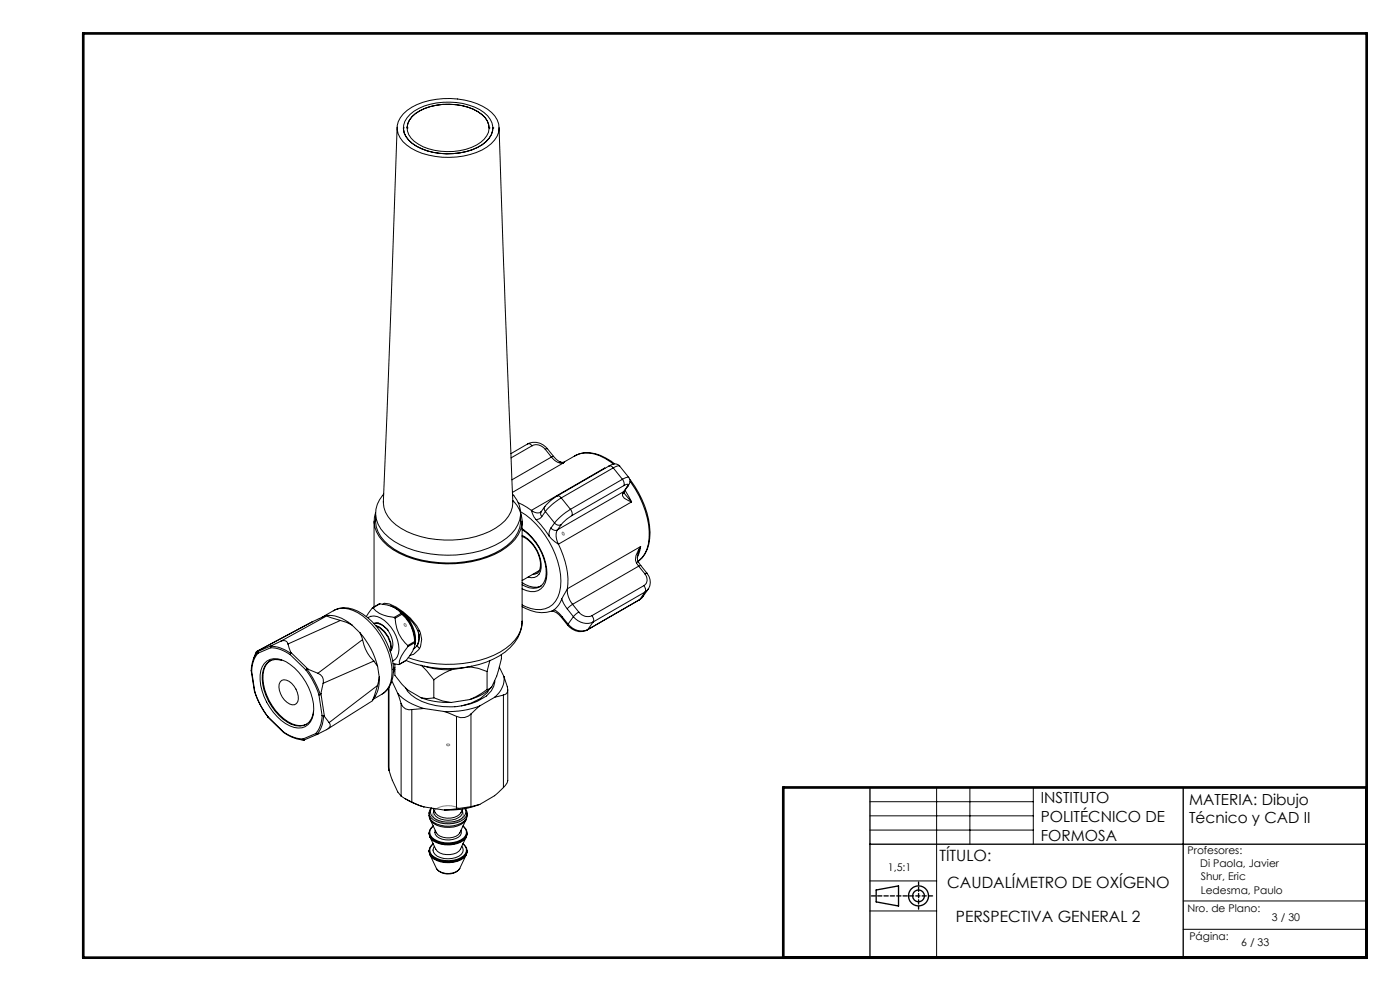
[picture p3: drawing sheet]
<svg xmlns="http://www.w3.org/2000/svg" width="420mm" height="297mm" viewBox="0 0 420 297" stroke-linecap="round" stroke-linejoin="round" font-family="sans-serif">
<g fill="none" stroke="#000" stroke-width=".4">
<path d="M261 236v51M355 236v51M261 253h149M262.9 266.7l6.7-1.2v6l-6.7-1.2z"/>
<circle cx="275.5" cy="268.5" r="3"/>
<circle cx="275.5" cy="268.5" r="1.74"/>
</g>
<path d="M168.7 159.6a.42 .42 0 0 1 .5 .2 .42 .42 0 0 1-.2 .6l-.3-.4zM121.2 186.9a.42 .42 0 0 1 .6 .3 .42 .42 0 0 1-.3 .5zM134 223.1a.39 .39 0 0 1 .6-.2 .39 .39 0 0 1 .1 .5h-.6zM130.4 242.8a6.4 6.4 0 0 1 8.4 .5 2.26 2.26 0 0 1-1.9 3 6.1 6.1 0 0 1-6.9-1.4l-.1-.9z" fill="none" stroke="#808080" stroke-width=".3"/>
<g fill="none" stroke="#000" stroke-width=".3">
<path d="M119.1 38.1l-4.1 112.3a9 9 0 0 0 5.3 8 30 30 0 0 0 28.4-.1 9.3 9.3 0 0 0 5.1-7.9l-4.1-112.1M121 38.3h.1M121 34.1a19.3 19.3 0 0 1 14.1-4.6 17.7 17.7 0 0 1 13.4 5.3 5.8 5.8 0 0 1-1.2 8.3 21.2 21.2 0 0 1-16.7 3.8 15.2 15.2 0 0 1-10.6-5.6 5.6 5.6 0 0 1 1-7.2zM121 38.3a6.6 6.6 0 0 0 4 5.5 20.7 20.7 0 0 0 19.6-.4 6.5 6.5 0 0 0 3.2-5.1M122.1 38.3h.1M123 34.3a18.9 18.9 0 0 1 15.8-3.3 12.3 12.3 0 0 1 8.3 4.8 5 5 0 0 1-1.3 6.6 19 19 0 0 1-15.8 3.3 12.5 12.5 0 0 1-8.2-4.8 5.1 5.1 0 0 1 1.2-6.6zM123.6 35a16.8 16.8 0 0 1 14.9-3.4 11 11 0 0 1 7.7 4.7 4.9 4.9 0 0 1-2 6.4 18.6 18.6 0 0 1-18.7 .5 5.2 5.2 0 0 1-2.7-7.2zM136.7 31.4a13.5 13.5 0 0 1 8.9 3.9l.6 1 .5 2M136.7 31.4a16.4 16.4 0 0 0-13.1 3.6 4.9 4.9 0 0 0-1.5 3.3M146.7 38.3h.1M147.8 38.3h.1M158.3 133a4.7 4.7 0 0 1 5.9 1.5"/>
<path d="M158.3 133l.7 .1 .6 .5M158.3 133l-5 3M159.6 133.6a3.2 3.2 0 0 1 4 1.1M159.6 133.6l-6.3 3.6M163.6 134.7l1.8 2.3M164.2 134.5l-.6 .2M164.2 134.5l1.9 2.3M165.4 137a3.6 3.6 0 0 0 3.6 1.7M165.4 137l-11.8 6.8M166.1 136.8l.8 .9 1.4 .9M166.1 136.8l-.7 .2M168 138.4l1 .3"/>
<path d="M168 138.4h1.3a15.7 15.7 0 0 1 5.8-2.7 13.2 13.2 0 0 1 9 3.4M169 138.7l-15.3 8.9M169.4 138.4l-.4 .3M172.3 136.7a8.8 8.8 0 0 1 9.4 .6l2.7 1.7M182.7 139.7a2.34 2.34 0 0 1 3.2 0M182.7 139.7h.7l.6 .5M182.7 139.7l-15.6 9M112.2 156.2v25.7M112.7 153.8a10.4 10.4 0 0 0 5.6 10.8 33.7 33.7 0 0 0 32.1 .1 10.5 10.5 0 0 0 5.8-10.9M115.1 148.1a8.1 8.1 0 0 0 .2 11.7 25.4 25.4 0 0 0 16.4 6.5 31.1 31.1 0 0 0 20.3-5.1 8.5 8.5 0 0 0 2.2-12.6l-.4-.5M153.9 150a8.4 8.4 0 0 1-.6 12.9 28.4 28.4 0 0 1-19.5 6.1 28.8 28.8 0 0 1-17.6-5.5 9 9 0 0 1-3.5-9.9M155.5 150.7l3.9 2.3"/>
<path d="M156.2 153.3a26.6 26.6 0 0 1 12.1 20.9 8.4 8.4 0 0 1-3.6 7.8 8.5 8.5 0 0 1-8.1-.7M156.6 158.7a16 16 0 0 1 7.2 14.2 3.9 3.9 0 0 1-6.2 2.9l-1-.6M156.6 158.5a16.7 16.7 0 0 1 7.3 14.9 4.3 4.3 0 0 1-5.9 3.6l-1.4-.5M156.6 156.2v30.1a10 10 0 0 1-4.8 8 32.9 32.9 0 0 1-23.2 4.3l-2.5-.4-3.6-1.1M159.4 153a2.18 2.18 0 0 0 2.9 .3M159.4 153l.8 1.9 .6 .8M160.8 155.7l2.5 2.9 1.4 2M162.3 153.3l-.1 .5 .3 1M162.5 154.8a1.94 1.94 0 0 1-1.7 .9M163.4 151.8l-.1 .8 .3 .7M163.4 151.8l-1.1 1.5M163.6 153.3l2.8 3.4"/>
<path d="M163.6 153.3l-1.1 1.5M165.3 158.3a1.6 1.6 0 0 0 2 .5M165.3 158.3l-.5 1-.1 1.3M166.4 156.7a1.6 1.6 0 0 0 1.9 .6M166.4 156.7l-1.1 1.6M167.1 148.7l-2 1.4-1.7 1.7M167.1 148.7h.7l.6 .5M167.3 158.8a4.5 4.5 0 0 0 .2 4.3M168.3 157.3l-1 1.5M168.4 149.2a16.6 16.6 0 0 0-4.8 4.1M168.4 149.2l2.7 3.4M171.1 152.6a18.2 18.2 0 0 0-4.7 4.1"/>
<path d="M171.1 152.6a1.8 1.8 0 0 1 .4 1.9M171.5 154.5l-1.8 1.4-1.4 1.4M181.4 140.3l-22 12.7M181.4 140.3l.1 .1M181.4 140.3v.1M184 140.2l1.8-.6 2.8 3.5M184 140.2l-15.6 9M184 140.2l2.7 3.4M186.7 143.6a1.8 1.8 0 0 1 .4 2M186.7 143.6l-15.6 9M186.8 148.1v.5a3.4 3.4 0 0 0 2.7 1.8M187.1 147.4l-.3 .7"/>
<path d="M187.1 147.4l-19.8 11.4M187.1 145.6l1.2-.5-.1 .7M187.1 145.6l-15.6 8.9M187.2 147.6l2.3 2.8M187.2 147.6l-.4 .5M187.4 147.1l-.2 .5M187.4 147.1l-.3 .3M187.5 147l2 3.4M188.2 145.8l-1.1 1.6M188.5 145.6l-.3 .2M188.5 145.6l-1.1 1.5M188.6 143.1a1.86 1.86 0 0 1-.1 2.5"/>
<path d="M188.6 143.1h-.8l-1.1 .5M188.9 143.6a26.8 26.8 0 0 1 6 17.8 8.5 8.5 0 0 1-3.5 6.8M189 144.3a26.2 26.2 0 0 1 5.5 18.7 8.2 8.2 0 0 1-3 5.2M189.5 150.4l-22 12.7M156.6 160.8a9.5 9.5 0 0 1 5.4 9.7l-.4 .8a2.04 2.04 0 0 1-1.8 .9M156.6 174.6a5.6 5.6 0 0 0 5.9 .9M156.6 160.5a10.3 10.3 0 0 1 5.5 10.7 2.7 2.7 0 0 1-3.7 1.8M161.8 171l-5.2 3M164.7 160.6l.7 .9 2.1 1.6M167.5 163.1a23.3 23.3 0 0 1 2.7 13.4M168.5 179.5l1.7 3M168.5 179.5a7.1 7.1 0 0 1-2.2 3.2"/>
<path d="M170.2 176.5a6.6 6.6 0 0 0 1.6 4.6M170.2 176.5l-1.7 3M190.9 168.7l.7 1M191.4 165.9a3.1 3.1 0 0 0 .1 2.4M191.5 168.3l.7 1.2M191.5 168.3l-.6 .4M191.6 169.7l-19.8 11.4M191.6 169.7l1.9 2.3M191.8 179.8l-15.6 9M191.9 179.7l-.1 .1M191.9 179.7l-15.5 9M192.2 163.8a4.9 4.9 0 0 0-1.3 4.9"/>
<path d="M192.2 163.8l-1 3.1M192.2 163.8l-.7 2.1M192.2 163.8l-22 12.7M192.2 169.5l-.6 .2M192.2 169.5l1.9 2.3M192.9 178.8l-1.1 1M192.9 178.8l-1 .9M193.2 175.5a1.69 1.69 0 0 1 .3 1.9M193.2 175.5l-15.6 9M193.5 172a2.3 2.3 0 0 1-.3 3.5M193.5 177.4l-15.6 9M193.5 177.4l-1.6 2.3"/>
<path d="M194.1 171.8a3.9 3.9 0 0 1 .4 4.8M194.1 171.8l-.6 .2M194.5 176.6l-1 .8M194.5 176.6l-1.6 2.2M76.9 195.3l-.9 2.3M77.3 195.3h.1M77.3 195.3h-.4M77.4 195.3v.5M77.4 195.3a7.8 7.8 0 0 0-1.9 5.8M77.4 195.8a8.1 8.1 0 0 0-1.9 5.3M79.3 198.8a5 5 0 0 1 6.5-.5 17.1 17.1 0 0 1 8.2 15.8 4.5 4.5 0 0 1-7 3.5 16.8 16.8 0 0 1-8.8-16.6zM81 198.1a6.6 6.6 0 0 0-1.9 7 16.9 16.9 0 0 0 8.6 11.9 4.9 4.9 0 0 0 4.3 0"/>
<path d="M81.2 194.1a10.3 10.3 0 0 1 5.8 2.1M81.2 193.7v.4M81.2 193.7a10.3 10.3 0 0 1 6 2.1M81.2 194.1l-3.8 1.7M81.3 198a4.2 4.2 0 0 1 3.2 0M81.3 197.9a4.4 4.4 0 0 0-2.6 4.3 16.4 16.4 0 0 0 8.8 14.9 4.4 4.4 0 0 0 6.6-3.9M81.5 193.5l-.3 .2M81.5 193.5l-4.2 1.8M84.1 192.2a1.42 1.42 0 0 1 2.3 .8M84.1 192.2l-2.6 1.3M86.4 193l.8 2.5M87 196.2l4.8 4.6"/>
<path d="M87.2 195.5v.3M87.2 195.5l5.3 5.1M87.2 195.8l-.2 .4M93.3 186.5l-16.4 8.8M93.7 186.4l-16.8 8.9M93.7 186.4l-.4 .2M96.6 185a10.6 10.6 0 0 1 6.5-2.7 13.1 13.1 0 0 1 8.5 4.9 21.8 21.8 0 0 1 5.9 15.8 6.5 6.5 0 0 1-2.9 5l-2.6 1.5M98 184.4a10.7 10.7 0 0 1 7.6 2.9M98.1 184.5l-14 7.7M98.1 184.5l1.2 .6 2.8 .8M98.1 184.5l-4.4 1.9M100 183.1a7.1 7.1 0 0 1 7.3 .1 20.9 20.9 0 0 1 10.6 19.7 7 7 0 0 1-3.1 5"/>
<path d="M102.1 185.9l-15.7 7.1M102.1 185.9l3.5 1.4M105.6 187.3l2.4 2.4M108 189.7l.8 2M108 189.7a24.1 24.1 0 0 1 5.3 10M108.8 191.7l-13.4 10.1M108.8 191.7a11.7 11.7 0 0 0 3.3 6.4M110.4 185.1a3.9 3.9 0 0 1 4.9 .8 11.1 11.1 0 0 1 4.3 9.9 2.94 2.94 0 0 1-1.8 2.3M111.9 182.2l-2 2.6M111.9 182.2a8 8 0 0 0 6.4 2.8M112.1 198.1l-15.2 6.7M112.1 198.1l1.2 1.6"/>
<path d="M112.6 187.4a7.5 7.5 0 0 1 4.8 6.9l-.3 1.1M112.9 187.6a7.5 7.5 0 0 1 4.4 6.8l-.2 .8M113.3 199.7l.5 3.2M113.9 181a8.4 8.4 0 0 1 6.4 2.8M113.9 181l-2.1 1.1M113.9 181l-2 1.2M114.8 181.1l.5-.3 1.5 .2a18.7 18.7 0 0 1 9.1 8.1M116.4 188.9a4.8 4.8 0 0 0-4.3-2 3.6 3.6 0 0 1 4.2 1.9 5.3 5.3 0 0 1 .9 6.2M117.3 181.6a15.8 15.8 0 0 1 8 7.3M117.9 198.9l1.9 .2M118.3 185l.2 .3M118.5 199v3.4l2.1 2.7 1.7 1.7"/>
<path d="M118.5 185.3a11.1 11.1 0 0 0 3.8 8.2M118.6 182.2a11.8 11.8 0 0 1 5.9 10.8M120.3 183.8l.3 .3M120.3 183.8l-2 1.2M120.6 184.1a11.1 11.1 0 0 1 3.8 8.2M120.6 184.1l-2.1 1.2M121.2 183.9a11 11 0 0 1 3.3 9.2M121.8 197.9l-2 1.2M122.3 193.5l.1 .3M122.4 193.8a8.3 8.3 0 0 0-2.6 5.3M124.4 192.3v.3M124.4 192.3l-2.1 1.2"/>
<path d="M124.4 192.6a5.4 5.4 0 0 1-1.5 3.9l-1.1 1.4M124.4 192.6l-2 1.2M125.2 188.9a4.8 4.8 0 0 1 .1 4.3M125.3 188.9l.6 .2M125.3 193.2l-1.4 1.4M125.3 193.2v.6l.6 .5M125.6 189.5a5.8 5.8 0 0 1-.6 4.2M125.6 189.9l.1 1M125.9 189.1a5.8 5.8 0 0 1 0 5.2M125.9 194.3l-1.8 1.8-1.1 .3M126.3 199.3l1.7 1.7 2.1 2.7M127.3 199.7a24.8 24.8 0 0 0 8.1 1"/>
<path d="M140.9 199.8l2.6 .5 2.6 1M140.9 199.8l-5.5 .9M141.5 199.7l-.6 .1M147 198l-.9 3.3M149.8 199.9l1.4 2.9M150.4 196.1v1.3a32.3 32.3 0 0 1-2.9 8.4l-.7 .7-.7 .2M156.6 181.8a10.5 10.5 0 0 0 8.9 1.4M156.6 186.2a12.1 12.1 0 0 1-6.8 10.4 33.2 33.2 0 0 1-28 1.3M165.5 183.1l.3 .1a4.4 4.4 0 0 1 2.7 1.9M166.3 182.7l-.5 .4M166.3 182.7l1.4 1.1 .9 .9M168.5 185.1l1.8 2.3"/>
<path d="M168.6 184.7l-.1 .4M168.6 184.7l1.8 2.3M170.2 182.5l1.8 2.3M170.3 187.4a4.8 4.8 0 0 0 5.9 1.4M170.4 187a4.9 4.9 0 0 0 6 1.7M170.4 187l-.1 .4M171.8 181.1l-1.6 1.4M171.8 181.1l1.8 2.3M172 184.8a5 5 0 0 0 5.9 1.6M172 184.8l-1.6 2.2M173.6 183.4a3.2 3.2 0 0 0 4 1.1M173.6 183.4l-1.6 1.4"/>
<path d="M176.4 188.7l-.2 .1M177.6 184.5a1.69 1.69 0 0 1 .3 1.9M177.9 186.4l-1.5 2.3M75.4 201l.9 6.3M75.5 201.1l.9 6.3M76.3 207.3l.1 .1M76.3 207.2a26.3 26.3 0 0 0 4.1 7.7M76.4 207.4a24.4 24.4 0 0 0 4 7.4M80.4 214.8l4.7 4.8M80.4 214.8l4.7 4.6M84.1 204.4a1.82 1.82 0 0 1 2.6-.2 6 6 0 0 1 2.6 6.1 1.61 1.61 0 0 1-2.4 .7 6.1 6.1 0 0 1-3.2-6zM85.1 219.4a10.7 10.7 0 0 0 5.8 2.1"/>
<path d="M85.1 219.4a10 10 0 0 0 6.1 2.3M91.8 200.8a26.2 26.2 0 0 1 3.9 7.4M92 200.5a26.3 26.3 0 0 1 4.1 7.7M92 200.5l.5 .1M92 200.5l-.2 .3M92.5 200.6l2.9 1.2M94.7 219.8l.4 .3M94.7 219.8l-3.8 1.7M95.4 201.8a2.39 2.39 0 0 1 1.5 3M95.7 208.2l.9 6.3M96.1 208.2h-.4M96.3 207.8l-.2 .4"/>
<path d="M96.3 207.8l1 6.9M96.6 214.5a8.4 8.4 0 0 1-1.9 5.3M96.6 214.5h.5M96.9 204.8l-.6 3M97.1 214.5l.2 .2M97.1 214.5a8.8 8.8 0 0 1-2 5.6M97.3 214.7l1.4 1.9M98.7 216.6a1.27 1.27 0 0 1-.7 2.1l-2.9 1.4M111.7 210l-13.3 8.4M113.2 205.5l-14.5 11.1M113.2 205.5l-1.5 4.5M113.8 202.9l-.6 2.6"/>
<path d="M113.8 202.9v1.2a9.2 9.2 0 0 1-2.1 5.9M116.5 206.2v23.7l.2 1M116.7 206v24.9M117.7 204.3l1.6 3.6M118.5 200.6l-.5 1M118.5 200l-.7 .6M119.3 207.9a16.2 16.2 0 0 0 7.9 4.4M119.3 207.9l1 3M120.3 210.9a2.64 2.64 0 0 0 3.2 1.8M120.3 210.9v27.7M121.6 206.2l.7 .6M122.3 206.8l4 2.3"/>
<path d="M123.5 212.7v27.7M126.3 209.1a7.4 7.4 0 0 0 3.8 0M126.3 209.1a23.7 23.7 0 0 0 9.1 1.4M127.2 212.3l-3.7 .4M127.2 212.3l6.1 1M130.1 209.1l2.7 1 2.6 .4M130.1 203.7v5.4M133.3 213.3l3.6 1.4M135.4 200.7l-1.9 .9-3.4 2.1M136.9 214.7v27.7M140.9 209.7l-5.5 .8M141.3 214a3.7 3.7 0 0 1-4.4 .7"/>
<path d="M141.3 214v27.8M143.9 211.6a26.1 26.1 0 0 1-10.6 1.7M143.9 211.6l-2.6 2.4M146.1 206.7l-3.3 2.1-1.9 .9M146.1 201.3v5.4M146.8 206.4l-.5 1.1-2.2 1.8-2.8 1.4-2.9 .9M147.3 206.1a13.4 13.4 0 0 1-6.4 3.6M148.4 209l-4.5 2.6M148.4 203.9a5.8 5.8 0 0 1-2.5 4.7 20.4 20.4 0 0 1-22.5-.3l-1.1-1.1-.6-.9M151 208.3l-2.6 .7M151 208.3v27.7M151.2 202.8a7.1 7.1 0 0 1-2.8 6.2"/>
<path d="M151.2 202.8l1 3a1.69 1.69 0 0 1-1.2 2.5M152.3 206.8v27.2l-.1 .6-1.2 1.4M89.9 221.6l1.4 .2M90.9 221.5l.3 .2M91.2 221.7l.1 .1M95.4 220l-4.1 1.8M116.7 230.9l1 2.9 1.6 3.6 1 1.2M120.3 238.6l3.2 1.8M121.5 239.3l2.1 1.2 3.6 1.3M151 236l-2.6 2.5-4.5 2.6M281 236v51M291 236v17"/>
<path d="M310 236v17M123.5 240.4l3.7 1.4M127.2 241.8l6.1 1M128.7 244.3l.4 1.3M128.7 249.8l.3 1.1M128.7 255.1l.3 1.1M128.7 255.1a4.5 4.5 0 0 0 4.8 3.2 7.1 7.1 0 0 0 6.3-2.1l.3-1.1M128.7 243.6v.7M128.7 249.6v.2M128.7 254.9v.2M129 250.8a6.6 6.6 0 0 0 7.1 2.3 4.6 4.6 0 0 0 3.8-2.3l-1.8 3.7a5 5 0 0 1-7.4 0zM129 245.6l1.9 4a4.8 4.8 0 0 0 7 0l1.9-3.9"/>
<path d="M129 245.6a6 6 0 0 0 5.8 2.4 5.7 5.7 0 0 0 5-2.3M129.3 242.2l-.4 .7-.2 .7M129.3 248.1l.7-.5a2.22 2.22 0 0 0 .2 3.9 8.2 8.2 0 0 0 8.9-.3 2.16 2.16 0 0 0-.2-3.6 2.39 2.39 0 0 1 1.2 2.4 2.39 2.39 0 0 1-1.7 2 8.3 8.3 0 0 1-9-.9 2.04 2.04 0 0 1-.1-3zM129.3 253.5l.7-.6a2.22 2.22 0 0 0 .2 3.9 8.2 8.2 0 0 0 8.9-.3 2.16 2.16 0 0 0-.2-3.6 2.39 2.39 0 0 1 1.2 2.4 2.39 2.39 0 0 1-1.7 2 8.3 8.3 0 0 1-9-.9 2.04 2.04 0 0 1-.1-2.9zM129.5 242.2a2.15 2.15 0 0 0 1 3.2 7.7 7.7 0 0 0 8.7-.7 1.87 1.87 0 0 0 .3-2.3M130 242.2a4.7 4.7 0 0 0 6.3 2.8 3.5 3.5 0 0 0 2.5-2.5M130.2 242.7a1.92 1.92 0 0 0 1.2 2.4 6.4 6.4 0 0 0 6.8-.5l.4-.7 .1-1.2M130.3 253.6a1.89 1.89 0 0 0 .9 3 6.9 6.9 0 0 0 7.2-.5 1.72 1.72 0 0 0 .1-2.5M130.6 248.8a1.81 1.81 0 0 0 1.1 2.3 5.8 5.8 0 0 0 6.4-.7l.3-.7-.1-.9M136.9 242.4l-3.6 .4M139.7 242.3a2.41 2.41 0 0 1-1.3 3.7 8.3 8.3 0 0 1-9-.9l-.7-1.5M140.1 244.3l-.3 1.4"/>
<path d="M140.1 249.8l-.4 1.4M140.1 255.1l-.4 1.5M140.1 243.6a3.2 3.2 0 0 1-2.8 3.6 8.1 8.1 0 0 1-7.9-1.4l-.7-1.5M140.1 249.6a3.1 3.1 0 0 1-2.8 3 8.1 8.1 0 0 1-7.9-1.4l-.7-1.4M140.1 254.9v.2M141.3 241.8l-4.4 .6M143.9 241.1a26.1 26.1 0 0 1-10.6 1.7M143.9 241.1l-2.6 .7M261 240.3h49M261 244.5h49M261 248.8h49M137.9 260.3a4.5 4.5 0 0 1-6.9 0"/>
<path d="M137.9 260.2l2-4.1-.1 .3a7.7 7.7 0 0 1-10.4 .4l-.4-.7 2 4.2M137.9 260.2a4.8 4.8 0 0 1-6.9 .1M261 264h20M261 273h20M355 270h55M355 278.5h55"/>
</g>
<path d="M275.6 264.3v8.2" fill="none" stroke="#000" stroke-width=".4" stroke-dasharray="1.3 .6" stroke-dashoffset=".4"/>
<path d="M279.8 268.5h-18.4" fill="none" stroke="#000" stroke-width=".4" stroke-dasharray="1.3 .6"/>
<path d="M25 10h385v277h-385zM410 236h-175v51" fill="none" stroke="#000" stroke-width=".8"/>
<g font-size="4.7">
<text x="281.8" y="257.9">TÍTULO:</text>
<text x="284.2" y="266.2">CAUDALÍMETRO DE OXÍGENO</text>
<text x="286.8" y="276.3">PERSPECTIVA GENERAL 2</text>
</g>
<g font-size="4.6">
<text x="312.2" y="240.8">INSTITUTO</text>
<text x="356.7" y="241.1">MATERIA: Dibujo</text>
<text x="312.2" y="246.4">POLITÉCNICO DE</text>
<text x="312.2" y="252">FORMOSA</text>
<text x="356.7" y="246.7">Técnico y CAD II</text>
</g>
<g font-size="3.2">
<text x="356.3" y="255.9">Profesores:</text>
<text x="266.4" y="261.1">1,5:1</text>
<text x="360.1" y="260">Di Paola, Javier</text>
<text x="360.3" y="263.9">Shur, Eric</text>
<text x="360.3" y="268">Ledesma, Paulo</text>
<text x="356.3" y="273.3">Nro. de Plano:</text>
<text x="381.6" y="276">3 / 30</text>
<text x="356.8" y="281.9">Página:</text>
<text x="372.4" y="283.4">6 / 33</text>
</g>
</svg>
